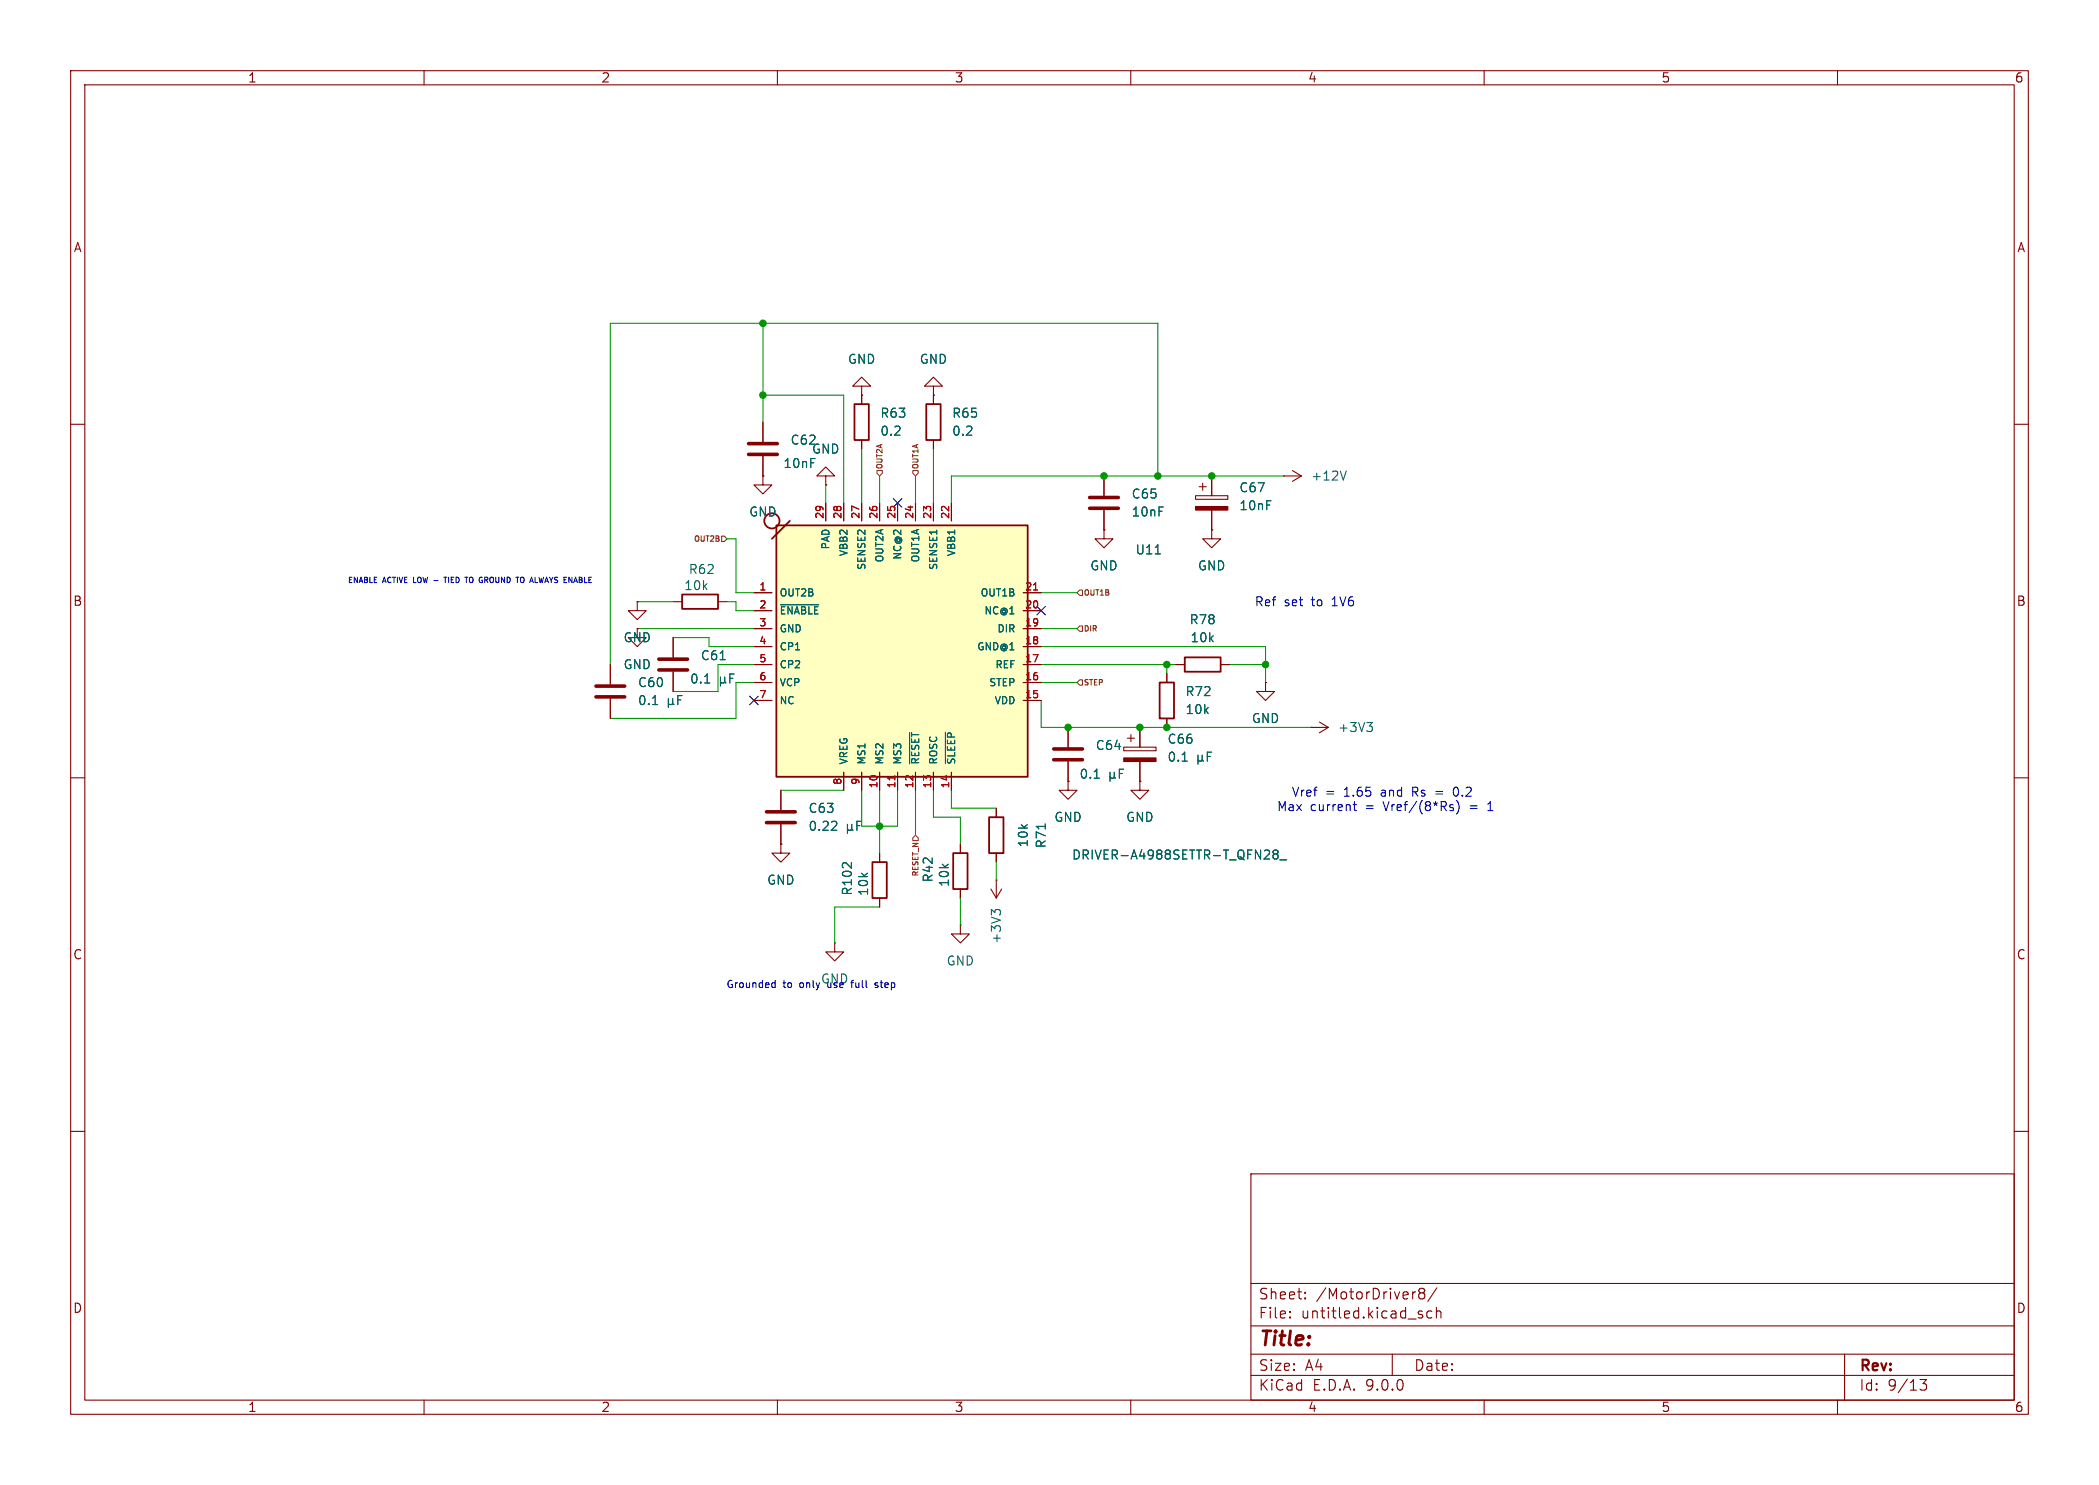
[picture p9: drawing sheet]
<svg xmlns="http://www.w3.org/2000/svg" width="297mm" height="210mm" viewBox="0 0 297 210" stroke-linecap="round" stroke-linejoin="round" font-family="sans-serif">
<g fill="none" stroke="#840000" stroke-width=".15">
<path d="M10 10h277v190h-277zM12 12h273v186h-273zM60 10v2M110 10v2M160 10v2M210 10v2M260 10v2M107.9 59.7v2.8M10 60h2M107.9 67.3v1.3h1.3l-1.3 1.3-1.2-1.3h1.2M107.9 67.3h.1M107.9 64.5v2.8"/>
<path d="M171.4 74.9v1.3h1.3l-1.3 1.3-1.2-1.3h1.2M171.4 74.9h.1M181.6 67.3h.1M181.6 67.3h2.5M182.9 66.5l1.2 .8M184.1 67.3l-1.2 .8M285 60h2M90.2 88.9v1.3h1.2l-1.2 1.2-1.3-1.2h1.3M90.2 88.9h.1M90.2 85.1v1.3h1.2l-1.2 1.2-1.3-1.2h1.3M90.2 85.1h.1M95.2 90.2v2.8"/>
<path d="M95.2 95v2.8M95.2 85.1h1.3M101.6 85.1h1.3M165.1 95.3v1.2M166.4 94h1.2M172.7 94h1.3M179.1 96.5v1.3h1.2l-1.2 1.3-1.3-1.3h1.3M179.1 96.5h.1M10 110h2M110.5 119.4v1.3h1.3l-1.3 1.2-1.3-1.2h1.3M110.5 119.4h.1M141 114.3v1.3"/>
<path d="M151.1 110.5v1.3h1.3l-1.3 1.2-1.2-1.2h1.2M151.1 110.5h.1M151.1 102.9v2.8M151.1 107.7v2.8M159 105.7h4.6v.5h-4.6zM159.5 104.4h1M160 103.9v1M161.3 110.5v1.3h1.3l-1.3 1.2-1.3-1.2h1.3M161.3 110.5h.1M161.3 102.9v2.8M161.3 107.7v2.8M165.1 101.6v1.3"/>
<path d="M185.4 102.9h.1M185.4 102.9h2.6M186.7 102.1l1.3 .8M188 102.9l-1.3 .7M285 110h2M118.1 133.4v1.2h1.3l-1.3 1.3-1.3-1.3h1.3M118.1 133.4h.1M124.5 120.7v1.2M124.5 127v1.3M141 120.7v1.2M10 160h2M177 166h108v32h-108z"/>
<path d="M285 160h2M60 198v2M110 198v2M160 198v2M177 194.5h108M177 191.5h108M177 187.5h108M177 181.5h108M182.5 186.3h.1l-.1 .1M182.5 186.3v.1M182.5 185.5v.1M182.5 185.5h.1l-.1 .1"/>
<path d="M184.7 183.6v.1M184.7 183.6h-.1l.1 .1M184.7 182.8v.1M184.7 182.8h-.1l.1 .1M197 191.5v3M200.2 182.7h.1M201 182.8h-.1a.31 .31 0 0 1-.1-.4 .31 .31 0 0 1 .2-.2l.5 .1a.31 .31 0 0 1 .1 .3 .31 .31 0 0 1-.3 .2M201 182.8l-.3 .3 .1 .5 .2 .1 .5-.1 .1-.2-.1-.4-.2-.2M201 182.8h.3M201.2 186l.1 .1-.1 .2M202.6 185.5l-.4-.1-.3 .3v.4l.1 .2 .2 .1 .4-.1M203.2 185.5a.37 .37 0 0 1 .7 .1v.8"/>
<path d="M203.2 184.9v1.5M203.3 182.1l-1.3 2M210 198v2M260 198v2M261 191.5v6.5M271.7 195.1h.9l-.5 .6a.41 .41 0 0 1 .5 .3v.3l-.1 .2-.2 .1-.6-.1"/>
</g>
<path d="M105.9 62.7h4.1M105.9 64.3h4.1M93.2 94.7h4.1M93.2 93.2h4.1M149.1 105.9h4.1M149.1 107.4h4.1" fill="none" stroke="#840000" stroke-width=".51"/>
<path d="M96.5 84.1h5.1v2h-5.1zM164.1 96.5h2v5.1h-2zM167.6 93h5.1v2h-5.1zM140 115.6h2v5.1h-2zM123.4 121.9h2.1v5.1h-2.1z" fill="none" stroke="#840000" stroke-width=".25"/>
<g fill="none" stroke="#006464" stroke-width=".15">
<path d="M190.5 66.6l-.4 1.3M99.7 96.6h.7M101.9 93.3h.7M101.9 96.4l.2 .2h.3l.1-.2M101.9 95.7v1.3M102.5 96.4l.2 .2M102.5 95.7v.7M103.3 95.9h.4M103.9 95.3h-.6v1.3M147.9 116.5v.7M154.8 110.1h.7M157.1 109.9l.1 .2h.3l.2-.2"/>
<path d="M157.1 109.2v1.3M157.7 109.9l.1 .2M157.7 109.2v.7M158.4 109.4h.4M159 108.8h-.6v1.3M167.3 107.6h.7M169.5 107.5l.2 .1h.2l.2-.1M169.5 106.8v1.3M170.1 107.5l.2 .1M170.1 106.8v.7M170.8 107h.5M171.4 106.4h-.6v1.2"/>
<path d="M193.4 102.2h.8l-.4 .5M193.9 102.7l.3 .2v.3l-.3 .2"/>
</g>
<path d="M159 107.2h4.6v.5h-4.6z" fill="#840000" stroke="#840000" stroke-width=".15"/>
<path d="M109.9 74.3h35.5v35.6h-35.5z" fill="#ffffc2"/>
<g fill="none" stroke="#840000" stroke-width=".25">
<path d="M120.9 57.2h2v5h-2zM131.1 57.2h2v5h-2zM109.9 74.3h35.5v35.6h-35.5zM111.8 73.7l-2.6 2.5M134.9 120.7h2v5h-2z"/>
<circle cx="109.2" cy="73.7" r="1.08"/>
</g>
<g fill="none" stroke="#840000" stroke-width=".15">
<path d="M107.9 59.7v2.8M121.9 54.6h1.3l-1.3-1.3-1.3 1.3h1.3v1.3M121.9 55.9h.1M121.9 55.9v1.3M132.1 54.6h1.2l-1.2-1.3-1.3 1.3h1.3v1.3M132.1 55.9h.1M132.1 55.9v1.3M107.9 67.3h.1M107.9 64.5v2.8M116.8 67.3h1.3l-1.3-1.3-1.2 1.3h1.2v1.3M116.8 68.6h.1M116.8 71.1v2.6"/>
<path d="M119.4 71.1v2.6M121.9 62.2v1.3M121.9 71.1v2.6M124.5 71.1v2.6M127 71.1v2.6M129.5 71.1v2.6M132.1 62.2v1.3M132.1 71.1v2.6M134.6 71.1v2.6M156.2 74.9v1.3h1.3l-1.3 1.3-1.3-1.3h1.3M156.2 74.9h.1M156.2 67.3v2.8"/>
<path d="M156.2 72.1v2.8M169.2 70.1h4.5v.5h-4.5zM169.7 68.8h1M170.2 68.3v1M171.4 74.9h.1M171.4 67.3v2.8M171.4 72.1v2.8M86.4 94v2.8M86.4 98.8v2.8M90.2 88.9h.1M90.2 85.1h.1M95.2 90.2v2.8"/>
<path d="M95.2 95v2.8M106.7 83.8h2.5M106.7 86.4h2.5M106.7 88.9h2.5M106.7 91.4h2.5M106.7 94h2.5M106.7 96.5h2.5M106.7 99.1h2.5M144.8 83.8h2.5M144.8 86.4h2.5M144.8 88.9h2.5M144.8 91.4h2.5"/>
<path d="M144.8 94h2.5M144.8 96.5h2.5M144.8 99.1h2.5M165.1 95.3v1.2M166.4 94h1.2M172.7 94h1.3M179.1 96.5h.1M110.5 119.4h.1M110.5 111.8v2.8M110.5 116.6v2.8M119.4 109.2v2.6M121.9 109.2v2.6"/>
<path d="M124.5 109.2v2.6M127 109.2v2.6M129.5 109.2v2.6M132.1 109.2v2.6M134.6 109.2v2.6M135.9 119.4v1.3M141 114.3v1.3M151.1 110.5h.1M151.1 102.9v2.8M151.1 107.7v2.8M161.3 110.5h.1M161.3 102.9v2.8"/>
<path d="M161.3 107.7v2.8M165.1 101.6v1.3M124.5 120.7v1.2M124.5 127v1.3M135.9 130.8v1.3h1.3l-1.3 1.3-1.3-1.3h1.3M135.9 130.8h.1M135.9 125.7v1.3M140.2 125.7l.8 1.3M141 124.5h.1M141 120.7v1.2M141 124.5v2.5M141.7 125.7l-.7 1.3"/>
</g>
<g fill="none" stroke="#006464" stroke-width=".15">
<path d="M163.5 78.3h.7M92.3 99.6h.8M94.6 99.5l.2 .1h.2l.2-.1M94.6 98.8v1.3M95.2 99.5l.2 .1M95.2 98.8v.7M95.9 99h.4M96.5 98.4h-.6v1.2M99.7 96.6h.7M101.9 93.3h.7M101.9 96.4l.2 .2h.3l.1-.2M101.9 95.7v1.3"/>
<path d="M102.5 96.4l.2 .2M102.5 95.7v.7M103.3 95.9h.4M103.9 95.3h-.6v1.3M110.4 85.5h5.4M118.3 116.2l.1 .2-.1 .3-.7 .7h.8M119.9 117.2l.2 .2h.2l.2-.2M119.9 116.6v1.2M120.5 117.2l.2 .2M120.5 116.6v.6M121.2 116.8h.5M121.8 116.1h-.6v1.3"/>
<path d="M128.7 103.6v4.4M133.8 103.6v4.4M147.9 116.5v.7M154.8 110.1h.7M157.1 109.9l.1 .2h.3l.2-.2M157.1 109.2v1.3M157.7 109.9l.1 .2M157.7 109.2v.7M158.4 109.4h.4M159 108.8h-.6v1.3M167.3 107.6h.7M169.5 107.5l.2 .1h.2l.2-.1"/>
<path d="M169.5 106.8v1.3M170.1 107.5l.2 .1M170.1 106.8v.7M170.8 107h.5M171.4 106.4h-.6v1.2M140.8 129l-.5-.4v.8M140.8 128.9l.2-.3h.3l.2 .3M180.4 120.8l-.3-.3 .3-.3h.2l.2 .3-.2 .3M180.4 120.8l-.3 .2 .1 .4 .2 .1 .3-.1 .1-.2v-.2l-.2-.2M180.4 120.8h.2M181.1 121.6h1"/>
</g>
<path d="M146.2 83.4h.6M126.6 109.7v.6" fill="none" stroke="#a90000" stroke-width=".15"/>
<path d="M154.2 70.4h4M154.2 71.9h4M84.3 98.6h4.1M84.3 97h4.1M108.5 114.8h4M108.5 116.3h4" fill="none" stroke="#840000" stroke-width=".51"/>
<path d="M169.2 71.6h4.5v.5h-4.5z" fill="#840000" stroke="#840000" stroke-width=".15"/>
<path d="M102.1 75.8h.4l.4 .4-.4 .4h-.4zM124.1 66.5h.7v.4l-.3 .4-.4-.4zM129.2 66.5h.7v.4l-.4 .4-.3-.4zM152.8 83.4h.4v.8h-.4l-.4-.4zM152.8 96.1h.4v.8h-.4l-.4-.4zM152.8 88.5h.4v.8h-.4l-.4-.4zM129.2 118.5l.3-.4 .4 .4v.4h-.7z" fill="none" stroke="#725600" stroke-width=".15"/>
<g fill="none" stroke="#009600" stroke-width=".15">
<path d="M107.9 45.7v14M107.9 55.9h11.5v15.2M102.9 76.2h1.2v7.6h2.6M116.8 68.6v2.5M121.9 63.5v7.6M124.5 67.3v3.8M129.5 67.3v3.8M132.1 63.5v7.6M163.8 67.3v-21.6h-77.4v48.3M181.6 67.3h-47v3.8M90.2 85.1h5M90.2 88.9h16.5"/>
<path d="M95.2 90.2h5.1v1.2h6.4M102.9 85.1h1.2v1.3h2.6M106.7 96.5h-2.6v5.1h-17.7M106.7 94h-5.1v3.8h-6.4M147.3 96.5h5.1M147.3 91.4h31.8v5.1M147.3 99.1v3.8h38.1M147.3 94h19.1M147.3 83.8h5.1M147.3 88.9h5.1M165.1 94v1.3M174 94h5.1"/>
<path d="M110.5 111.8h8.9M121.9 111.8v5h5.1v-5M124.5 111.8v8.9M129.5 111.8v6.3M132.1 111.8v3.8h3.8v3.8M134.6 111.8v2.5h6.4M124.5 128.3h-6.4v5.1M135.9 127v3.8M141 121.9v2.6"/>
</g>
<path d="M126.4 70.5l1.2 1.2M127.6 70.5l-1.2 1.2M106.1 98.5l1.2 1.2M107.3 98.5l-1.2 1.2M146.7 85.8l1.2 1.2M147.9 85.8l-1.2 1.2" fill="none" stroke="#000084" stroke-width=".15"/>
<g fill="none" stroke="#0000c2" stroke-width=".15">
<path d="M61.4 82.1h.6M62.8 81.6h.4M63 81.6v.8M66.5 82.3l.2 .1M66.7 81.6l-.2 .1M68.6 81.6h.3l.1 .2M68.8 82l.2 .4M69 81.9l-.1 .1h-.3M76.9 81.6l-.2 .8-.1-.6M191.5 113.8h.4M191.6 113.4v1.1l.1 .1h.2M203.2 111.9h.9"/>
<path d="M203.2 112.3h.9M205.3 113.8h.3M205.3 114.2l.3 .1 .1 .2-.2 .1h-.2M206.1 111.3a.69 .69 0 0 0-.3 1.2l.3 .1M206.3 113.4a1.47 1.47 0 0 1-.2 1.7M210.5 114.6h.7M210.8 113.5l-.3 .2M109.4 139h.3M109.7 138.6v1.1M109.7 139.6l-.3 .1M120.4 139h.4M120.8 138.6l-.3 .2"/>
<path d="M124.2 139h-.2l-.2 .1 .1 .2 .3 .1v.2h-.4"/>
</g>
<g fill="#009600" stroke="#009600" stroke-width=".15">
<circle cx="107.9" cy="55.9" r=".46"/>
<circle cx="107.9" cy="45.7" r=".46"/>
<circle cx="124.5" cy="116.8" r=".46"/>
<circle cx="179.1" cy="94" r=".46"/>
<circle cx="165.1" cy="102.9" r=".46"/>
<circle cx="161.3" cy="102.9" r=".46"/>
<circle cx="165.1" cy="94" r=".46"/>
<circle cx="156.2" cy="67.3" r=".46"/>
<circle cx="163.8" cy="67.3" r=".46"/>
<circle cx="171.4" cy="67.3" r=".46"/>
<circle cx="151.1" cy="102.9" r=".46"/>
</g>
<text font-size="2.8" fill="#840000" x="178" y="190.9">Title:</text>
<g font-size="2.1" fill="#840000">
<text x="178" y="184">Sheet:</text>
<text x="186.2" y="184">/MotorDriver8/</text>
<text x="178" y="186.7">File:</text>
<text x="184.1" y="186.7">untitled.kicad_sch</text>
<text x="178" y="196.9">KiCad</text>
<text x="178" y="194.1">Size:</text>
<text x="184.7" y="194.1">A4</text>
<text x="185.7" y="196.9">E.D.A.</text>
<text x="193.3" y="196.9">9.0.0</text>
<text x="200" y="194.1">Date:</text>
<text x="263" y="194.3">Rev:</text>
<text x="263" y="196.9">Id:</text>
<text x="267.1" y="196.9">9/13</text>
</g>
<g font-size="1.8" fill="#840000">
<text x="35" y="11.9">1</text>
<text x="85" y="11.9">2</text>
<text x="135" y="11.9">3</text>
<text x="185" y="11.9">4</text>
<text x="235" y="11.9">5</text>
<text x="285" y="11.9">6</text>
<text x="10.3" y="35.9">A</text>
<text x="285.3" y="35.9">A</text>
<text x="10.3" y="85.9">B</text>
<text x="285.3" y="85.9">B</text>
<text x="10.3" y="135.9">C</text>
<text x="285.3" y="135.9">C</text>
<text x="10.3" y="185.9">D</text>
<text x="285.3" y="185.9">D</text>
<text x="35" y="199.9">1</text>
<text x="85" y="199.9">2</text>
<text x="135" y="199.9">3</text>
<text x="185" y="199.9">4</text>
<text x="235" y="199.9">5</text>
<text x="285" y="199.9">6</text>
</g>
<g font-size="1.8" fill="#006464">
<text x="119.9" y="51.7">GND</text>
<text x="130" y="51.7">GND</text>
<text x="124.5" y="59.3">R63</text>
<text x="134.6" y="59.3">R65</text>
<text x="111.8" y="63.1">C62</text>
<text x="114.8" y="64.4">GND</text>
<text x="124.5" y="61.8">0.2</text>
<text x="134.6" y="61.8">0.2</text>
<text x="110.8" y="66.4">10nF</text>
<text x="160" y="70.7">C65</text>
<text x="175.3" y="69.8">C67</text>
<text x="185.4" y="68.2">+12V</text>
<text x="105.9" y="73.3">GND</text>
<text x="160" y="73.3">10nF</text>
<text x="175.3" y="72.4">10nF</text>
<text x="96.7" y="83.7">10k</text>
<text x="97.4" y="81.4">R62</text>
<text x="154.2" y="80.9">GND</text>
<text x="160.6" y="78.6">U11</text>
<text x="169.4" y="80.9">GND</text>
<text x="168.2" y="88.5">R78</text>
<text x="88.1" y="94.8">GND</text>
<text x="88.1" y="91">GND</text>
<text x="99.1" y="93.6">C61</text>
<text x="168.4" y="91">10k</text>
<text x="90.2" y="99.9">0.1</text>
<text x="90.2" y="97.4">C60</text>
<text x="97.5" y="96.9">0.1</text>
<text x="167.6" y="101.2">10k</text>
<text x="167.6" y="98.7">R72</text>
<text x="154.9" y="106.3">C64</text>
<text x="165.1" y="107.9">0.1</text>
<text x="165.1" y="105.4">C66</text>
<text x="177" y="102.5">GND</text>
<text x="189.2" y="103.7">+3V3</text>
<text x="152.7" y="110.3">0.1</text>
<text x="114.3" y="115.2">C63</text>
<text x="114.3" y="117.7">0.22</text>
<text x="145.6" y="119.9" transform="rotate(-90 145.6 119.9)">10k</text>
<text x="149.1" y="116.4">GND</text>
<text x="159.3" y="116.4">GND</text>
<text x="108.5" y="125.3">GND</text>
<text x="132.2" y="124.9" transform="rotate(-90 132.2 124.9)">R42</text>
<text x="134.5" y="125.5" transform="rotate(-90 134.5 125.5)">10k</text>
<text x="148.2" y="120.1" transform="rotate(-90 148.2 120.1)">R71</text>
<text x="151.6" y="121.8">DRIVER-A4988SETTR-T_QFN28_</text>
<text x="120.8" y="126.8" transform="rotate(-90 120.8 126.8)">R102</text>
<text x="123" y="126.8" transform="rotate(-90 123 126.8)">10k</text>
<text x="133.9" y="136.8">GND</text>
<text x="141.8" y="133.6" transform="rotate(-90 141.8 133.6)">+3V3</text>
</g>
<g font-size="1.8" fill="#0000c2">
<text x="177.5" y="86">Ref</text>
<text x="181.7" y="86">set</text>
<text x="185.7" y="86">to</text>
<text x="188.8" y="86">1V6</text>
<text x="182.7" y="112.9">Vref</text>
<text x="187.5" y="112.9">=</text>
<text x="190.3" y="112.9">1.65</text>
<text x="195.7" y="112.9">and</text>
<text x="200.3" y="112.9">Rs</text>
<text x="206.5" y="112.9">0.2</text>
<text x="180.6" y="114.9">Max</text>
<text x="185.4" y="114.9">current</text>
<text x="193.3" y="114.9">=</text>
<text x="196.1" y="114.9">Vref/(8*Rs)</text>
<text x="208.4" y="114.9">=</text>
<text x="211.2" y="114.9">1</text>
<text x="116.1" y="139.3">GND</text>
</g>
<g font-size="1.4" fill="#a90000">
<text x="116.6" y="73.5" transform="rotate(-90 116.6 73.5)">29</text>
<text x="119.1" y="73.5" transform="rotate(-90 119.1 73.5)">28</text>
<text x="121.7" y="73.5" transform="rotate(-90 121.7 73.5)">27</text>
<text x="124.2" y="73.5" transform="rotate(-90 124.2 73.5)">26</text>
<text x="126.7" y="73.5" transform="rotate(-90 126.7 73.5)">25</text>
<text x="129.3" y="73.5" transform="rotate(-90 129.3 73.5)">24</text>
<text x="131.8" y="73.5" transform="rotate(-90 131.8 73.5)">23</text>
<text x="134.4" y="73.5" transform="rotate(-90 134.4 73.5)">22</text>
<text x="107.3" y="83.6">1</text>
<text x="145" y="83.6">21</text>
<text x="107.3" y="86.1">2</text>
<text x="107.3" y="88.6">3</text>
<text x="145" y="86.1">20</text>
<text x="145" y="88.6">19</text>
<text x="107.3" y="91.2">4</text>
<text x="107.3" y="93.7">5</text>
<text x="145" y="91.2">18</text>
<text x="145" y="93.7">17</text>
<text x="107.3" y="96.3">6</text>
<text x="107.3" y="98.8">7</text>
<text x="145" y="96.3">16</text>
<text x="145" y="98.8">15</text>
<text x="119.1" y="111.1" transform="rotate(-90 119.1 111.1)">8</text>
<text x="121.7" y="111.1" transform="rotate(-90 121.7 111.1)">9</text>
<text x="124.2" y="111.6" transform="rotate(-90 124.2 111.6)">10</text>
<text x="126.7" y="111.6" transform="rotate(-90 126.7 111.6)">11</text>
<text x="129.3" y="111.6" transform="rotate(-90 129.3 111.6)">12</text>
<text x="131.8" y="111.6" transform="rotate(-90 131.8 111.6)">13</text>
<text x="134.4" y="111.6" transform="rotate(-90 134.4 111.6)">14</text>
</g>
<g font-size="1.4" fill="#006464">
<text x="117.6" y="77.8" transform="rotate(-90 117.6 77.8)">PAD</text>
<text x="120.1" y="78.8" transform="rotate(-90 120.1 78.8)">VBB2</text>
<text x="122.7" y="80.7" transform="rotate(-90 122.7 80.7)">SENSE2</text>
<text x="125.2" y="79.7" transform="rotate(-90 125.2 79.7)">OUT2A</text>
<text x="127.7" y="79.3" transform="rotate(-90 127.7 79.3)">NC@2</text>
<text x="130.3" y="79.7" transform="rotate(-90 130.3 79.7)">OUT1A</text>
<text x="132.8" y="80.7" transform="rotate(-90 132.8 80.7)">SENSE1</text>
<text x="135.4" y="78.8" transform="rotate(-90 135.4 78.8)">VBB1</text>
<text x="110.2" y="84.6">OUT2B</text>
<text x="110.2" y="87.1">~{ENABLE}</text>
<text x="110.2" y="89.6">GND</text>
<text x="138.6" y="84.6">OUT1B</text>
<text x="139.2" y="87.1">NC@1</text>
<text x="141" y="89.6">DIR</text>
<text x="110.2" y="92.2">CP1</text>
<text x="110.2" y="94.7">CP2</text>
<text x="138.1" y="92.2">GND@1</text>
<text x="140.7" y="94.7">REF</text>
<text x="110.2" y="97.3">VCP</text>
<text x="110.2" y="99.8">NC</text>
<text x="139.8" y="97.3">STEP</text>
<text x="140.6" y="99.8">VDD</text>
<text x="120.1" y="108.2" transform="rotate(-90 120.1 108.2)">VREG</text>
<text x="122.7" y="108.2" transform="rotate(-90 122.7 108.2)">MS1</text>
<text x="125.2" y="108.2" transform="rotate(-90 125.2 108.2)">MS2</text>
<text x="127.7" y="108.2" transform="rotate(-90 127.7 108.2)">MS3</text>
<text x="130.3" y="108.2" transform="rotate(-90 130.3 108.2)">~{RESET}</text>
<text x="132.8" y="108.2" transform="rotate(-90 132.8 108.2)">ROSC</text>
<text x="135.4" y="108.2" transform="rotate(-90 135.4 108.2)">~{SLEEP}</text>
</g>
<g font-size="1.4" fill="#0000c2">
<text x="102.7" y="139.9">Grounded</text>
<text x="110.8" y="139.9">to</text>
<text x="113.4" y="139.9">only</text>
<text x="117.5" y="139.9">use</text>
<text x="121.2" y="139.9">full</text>
<text x="124.8" y="139.9">step</text>
</g>
<g font-size="1.1" fill="#725600">
<text x="125.1" y="66.4" transform="rotate(-90 125.1 66.4)">OUT2A</text>
<text x="130.1" y="66.4" transform="rotate(-90 130.1 66.4)">OUT1A</text>
<text x="98" y="76.8">OUT2B</text>
<text x="153.3" y="84.4">OUT1B</text>
<text x="153.3" y="89.5">DIR</text>
<text x="153.3" y="97.1">STEP</text>
<text x="130.1" y="124.1" transform="rotate(-90 130.1 124.1)">RESET_N</text>
</g>
<g font-size="1.1" fill="#0000c2">
<text x="49.1" y="82.7">ENABLE</text>
<text x="54.2" y="82.7">ACTIVE</text>
<text x="58.8" y="82.7">LOW</text>
<text x="63.8" y="82.7">TIED</text>
<text x="67.1" y="82.7">TO</text>
<text x="69.3" y="82.7">GROUND</text>
<text x="74.9" y="82.7">TO</text>
<text x="77.2" y="82.7">ALWAYS ENABLE</text>
</g>
</svg>
